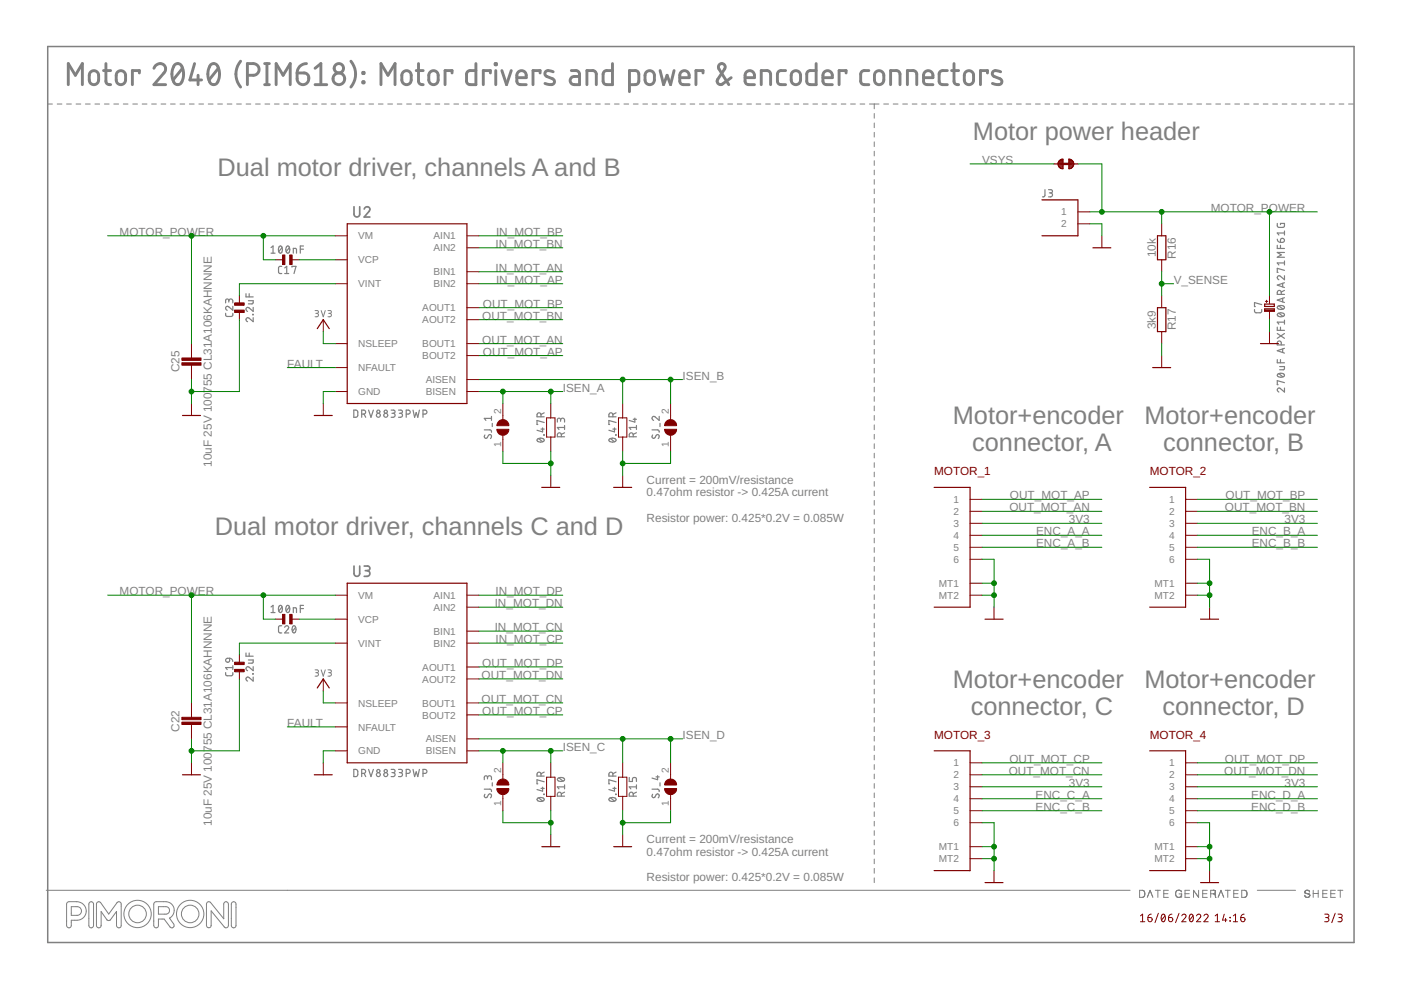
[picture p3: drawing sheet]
<svg xmlns="http://www.w3.org/2000/svg" width="297mm" height="210mm" viewBox="0 0 297 210" stroke-linecap="round" stroke-linejoin="round" font-family="sans-serif">
<g fill="none" stroke="#808080" stroke-width=".21">
<path d="M10.1 22.1h1M12.1 22.1h1M14.1 22.1h1M16.1 22.1h1M18.1 22.1h1M20.1 22.1h1M22.1 22.1h1M24.1 22.1h1M26.1 22.1h1M28.2 22.1h.9M30.1 22.1h1.1M32.2 22.1h.9"/>
<path d="M34.1 22.1h1.1M36.2 22.1h.9M38.2 22.1h1M40.2 22.1h1M42.2 22.1h1M44.2 22.1h1M46.2 22.1h1M48.2 22.1h1M50.2 22.1h1M52.2 22.1h1M54.2 22.1h1M56.2 22.1h1"/>
<path d="M58.2 22.1h1M60.2 22.1h1M62.2 22.1h1M64.2 22.1h1M66.2 22.1h1M68.2 22.1h1M70.2 22.1h1M72.2 22.1h1M74.2 22.1h1M76.2 22.1h1M78.2 22.1h1M80.2 22.1h1"/>
<path d="M82.2 22.1h1M84.2 22.1h1M86.2 22.1h1M88.2 22.1h1M90.2 22.1h1M92.2 22.1h1M94.2 22.1h1M96.2 22.1h1M98.2 22.1h1M100.2 22.1h1M102.2 22.1h1.1M104.2 22.1h1"/>
<path d="M106.3 22.1h1M108.2 22.1h1.1M110.3 22.1h1M112.2 22.1h1.1M114.3 22.1h1M116.3 22.1h1M118.3 22.1h1M120.3 22.1h1M122.3 22.1h1M124.3 22.1h1M126.3 22.1h1M128.3 22.1h1"/>
<path d="M130.3 22.1h1M132.3 22.1h1M134.3 22.1h1M136.3 22.1h1M138.3 22.1h1M140.3 22.1h1M142.3 22.1h1M144.3 22.1h1M146.3 22.1h1M148.3 22.1h1M150.3 22.1h1M152.3 22.1h1"/>
<path d="M154.3 22.1h1M156.3 22.1h1M158.3 22.1h1M160.3 22.1h1M162.3 22.1h1M164.3 22.1h1M166.3 22.1h1M168.3 22.1h1M170.3 22.1h1M172.3 22.1h1M174.3 22.1h1M176.3 22.1h1"/>
<path d="M178.4 22.1h.9M180.3 22.1h1.1M182.4 22.1h.9M184.3 22.1h2.1M185.4 22.1v1M185.4 24.1v1M185.4 26.1v1M185.4 28.1v1M185.4 30.1v1M185.4 32.1v1M185.4 34.1v1M185.4 36.1v1"/>
<path d="M185.4 38.1v1M187.4 22.1h1M189.4 22.1h1M191.4 22.1h1M193.4 22.1h1M195.4 22.1h1M197.4 22.1h1M199.4 22.1h1M201.4 22.1h1.1M203.5 22.1h1M205.5 22.1h1M207.5 22.1h1"/>
<path d="M209.5 22.1h1M211.5 22.1h1M213.5 22.1h1M215.5 22.1h1M217.5 22.1h1M219.5 22.1h1.1M221.6 22.1h1M223.6 22.1h1M225.6 22.1h1M227.6 22.1h1M229.6 22.1h1M231.6 22.1h1"/>
<path d="M233.6 22.1h1M235.6 22.1h1M237.7 22.1h1M239.7 22.1h1M241.7 22.1h1M243.7 22.1h1M245.7 22.1h1M247.7 22.1h1M249.7 22.1h1M251.7 22.1h1.1M253.7 22.1h1.1M255.8 22.1h1"/>
<path d="M257.8 22.1h1M259.8 22.1h1M261.8 22.1h1M263.8 22.1h1M265.8 22.1h1M267.8 22.1h1M269.8 22.1h1M271.8 22.1h1.1M273.9 22.1h1M275.9 22.1h1M277.9 22.1h1M279.9 22.1h1"/>
<path d="M281.9 22.1h1M283.9 22.1h1M285.9 22.1h1M185.4 40.1v1M185.4 42.1v1M185.4 44.1v1M185.4 46.1v1M185.4 48.1v1M185.4 50.1v1M185.4 52.1v1M185.4 54.1v1M185.4 56.1v1"/>
<path d="M185.4 58.1v1M66.8 65.8l.6 .1 .1 .2-.1 .3h-.4M67.2 66.4a.36 .36 0 0 1 .3 .4 .36 .36 0 0 1-.3 .4h-.4M68.1 65.8l.4 1.4 .5-1.4M69.5 65.8l.6 .1 .2 .2-.2 .3h-.4M69.9 66.4a.36 .36 0 0 1 .4 .4 .36 .36 0 0 1-.4 .4h-.4M185.4 60.1v1M185.4 62.1v1M185.4 64.1v1M185.4 66.1v1M185.4 68.1v1M185.4 70.1v1"/>
<path d="M185.4 72.1v1M185.4 74.1v1M185.4 76.1v1M185.4 78.1v1M185.4 80.1v1M185.4 82.1v1M185.4 84.1v1M185.4 86.1v1M185.4 88.1v1M185.4 90.1v1M185.4 92.1v1M185.4 94.1v1"/>
<path d="M185.4 96.1v1M185.4 98.1v1M185.4 100.1v1M185.4 102.1v1M185.4 104.1v1M185.4 106.1v1M185.4 108.1v1M185.4 110.1v1M185.4 112.1v1M185.4 114.1v1M185.4 116.1v1M185.4 118.1v1"/>
<path d="M185.4 120.1v1M185.4 122.1v1M185.4 124.1v1M185.4 126.1v1M185.4 128.1v1M185.4 130.1v1M185.4 132.1v1M185.4 134.1v1M185.4 136.1v1M185.4 138.1v1M66.8 142h.4l.3 .3-.1 .3h-.4M67.2 142.6a.37 .37 0 0 1 .3 .4 .37 .37 0 0 1-.3 .4h-.4"/>
<path d="M68.1 142l.4 1.4 .5-1.4M69.5 142h.5l.3 .3-.2 .3h-.4M69.9 142.6a.37 .37 0 0 1 .4 .4 .37 .37 0 0 1-.4 .4h-.4M185.4 140.1v1M185.4 142.1v1M185.4 144.1v1M185.4 146.1v1M185.4 148.1v1M185.4 150.1v1M185.4 152.1v1M185.4 154.1v1M185.4 156.1v1"/>
<path d="M185.4 158.1v1M185.4 160.1v1M185.4 162.1v1M185.4 164.1v1M185.4 166.1v1M185.4 168.1v1M185.4 170.1v1M185.4 172.1v1M185.4 174.1v1M185.4 176.1v1M185.4 178.1v1M9.8 188.8h229.8"/>
<path d="M14.2 191.4l.4-.2a3.9 3.9 0 0 1 2.8 .3 1.96 1.96 0 0 1 .8 2.2 1.96 1.96 0 0 1-1.9 1.4h-1.2v1.1a.5 .5 0 0 1-.5 .5 .5 .5 0 0 1-.5-.5zM15.1 192.2h1.3a.92 .92 0 0 1 .9 1 .92 .92 0 0 1-.9 .9h-1.3zM18.9 191.4a.5 .5 0 0 1 .6-.2 .5 .5 0 0 1 .3 .5v4.5a.5 .5 0 0 1-.5 .5 .5 .5 0 0 1-.5-.5zM20.6 191.4l.4-.2 .3 .1 1.8 2.5 1.7-2.4a.49 .49 0 0 1 .6-.2 .49 .49 0 0 1 .3 .5v4.5a.5 .5 0 0 1-.5 .5 .5 .5 0 0 1-.5-.5v-2.9l-1.3 1.7-.3 .2-.4-.1-1.3-1.8v2.9a.5 .5 0 0 1-.5 .5 .5 .5 0 0 1-.5-.5zM32.7 191.4l.4-.2h2.1a1.85 1.85 0 0 1 1.7 1.4 1.85 1.85 0 0 1-1 2.1l.9 1.2a.5 .5 0 0 1 0 .7 .5 .5 0 0 1-.7 0l-1.3-1.7h-1.2v1.3a.5 .5 0 0 1-.5 .5 .5 .5 0 0 1-.5-.5zM33.6 192.2h1.6a.79 .79 0 0 1 .7 .8 .79 .79 0 0 1-.7 .8h-1.6zM44 191.3l.3-.1 .3 .1 2.8 3.5v-3.1a.5 .5 0 0 1 .6-.5 .5 .5 0 0 1 .4 .5v4.5l-.1 .4-.3 .1-.4-.1-2.8-3.5v3.1a.5 .5 0 0 1-.5 .5 .5 .5 0 0 1-.5-.5v-4.5zM49.1 191.4a.5 .5 0 0 1 .6-.2 .5 .5 0 0 1 .3 .5v4.5a.5 .5 0 0 1-.5 .5 .5 .5 0 0 1-.5-.5zM185.4 180.1v1M185.4 182.1v1M185.4 184.1v1M185.4 186.1v1"/>
<path d="M241.6 188.8h.6a.87 .87 0 0 1 .4 1.2l-.3 .2-.7 .1zM242.6 189v.1M243.2 190.3l.6-1.5 .6 1.5M244.9 188.8h1.1M245.5 188.8v1.5M246.7 189.5h.9M247.7 188.8h-1v1.5h1M250 189.5h.5M250.2 188.8h.1M250.4 188.9v.1M250.5 189.1a.72 .72 0 0 0-1-.2 .72 .72 0 0 0-.1 1.1 .72 .72 0 0 0 1 .1l.1-.6M250.5 189.5v.8"/>
<path d="M251.2 189.5h.9M252.2 188.8h-1v1.5h1M254.1 188.8v1.5l-1.1-1.5v1.5M255 189.5h.9M256 188.8h-1v1.5h1M257.3 189.5h.1M257.4 189.5h.1M257.5 189.5h-.8M257.5 189.5l.1 .2 .1 .5M257.5 188.8h.1M257.5 189.5h.1M257.6 188.8h.1"/>
<path d="M257.6 189.6h.1M257.6 189.7h.1M257.7 188.9v.4l-.2 .1M257.7 190h.1M257.7 189.3l-.2 .2M257.7 189l-.1-.2h-.9v1.5M257.7 190.2l.1 .1M257.7 190.2h.1M258.3 190.3l.6-1.5 .6 1.5M259.8 188.8h1.1M260.3 188.8v1.5M261.6 189.5h.9"/>
<path d="M262.6 188.8h-1v1.5h1M263.3 188.8h.6a.85 .85 0 0 1 .2 1.4l-.8 .1zM266.6 188.8h8.1M276.6 189.8l.2 .4M276.7 189.3l1 .4M276.7 189.3h.1M276.8 189.4h.1M276.9 188.8h-.1M276.9 188.8h.1M276.9 189.4h.1M277 188.8h.1M277 188.8l-.3 .2v.3"/>
<path d="M277 188.8a.46 .46 0 0 1 .6 .3M277 189.4l.1 .1M277.2 189.5h.1M277.4 189.5l.1 .1M277.5 189.6h.1M277.6 189.7l.1 .3M277.6 190l-.3 .3-.5-.2M277.7 190h-.1M278.4 188.8v1.5M278.4 189.4h1.1M279.5 188.8v1.5M280.5 189.5h.8"/>
<path d="M281.4 188.8h-.9v1.5h.9M282.2 189.5h.8M283.1 188.8h-.9v1.5h.9M283.6 188.8h1.1M284.2 188.8v1.5"/>
<circle cx="29.2" cy="193.8" r="2.9"/>
<circle cx="29.2" cy="193.8" r="1.86"/>
<circle cx="40.3" cy="193.8" r="2.9"/>
<circle cx="40.3" cy="193.8" r="1.86"/>
</g>
<path d="M10.1 9.9h277v189.9h-277z" fill="none" stroke="#808080" stroke-width=".32"/>
<g fill="none" stroke="#808080" stroke-width=".25">
<path d="M57.5 52.5l.4-.3v1.5M57.5 53.7h.8M59.2 52.3l.3-.1a.9 .9 0 0 1 0 1.5 .93 .93 0 0 1-.3-1.4zM59.7 56.5h-.4l-.2 .3v1l.2 .2h.4M59.8 52.5l-.7 .8M60.4 58h.8M60.4 56.8l.4-.3v1.5M60.8 52.3l.2-.1a.9 .9 0 0 1 0 1.5 .93 .93 0 0 1-.2-1.4zM61.4 52.5l-.7 .8M61.9 56.6v-.1h.9l-.5 1.5M62.2 53.7v-1h.6l.1 1M63.7 52.8h.6"/>
<path d="M64.3 52.2h-.6v1.5M221.6 40.2l-.1 1.3-.5 .2M222.3 40.2l.7 .1 .1 .2-.1 .4h-.5M222.7 40.9a.42 .42 0 0 1 .5 .4 .42 .42 0 0 1-.5 .4h-.4M270.8 50.7l.1 .4 .6 .3M270.8 47.4v.5l.2 .3h1l.3-.2v-.6h-.8v.2M270.8 52v.7h1.5M271.5 52v.7M271.6 50.6a.44 .44 0 0 1 .7 .2 .44 .44 0 0 1-.4 .6h-.4zM272.3 58.5v.8l-.8-.7a.41 .41 0 0 0-.7 .1 .41 .41 0 0 0 .3 .6M272.3 49v.8M272.3 55.3v.9"/>
<path d="M272.3 57.3l-1.5-.4v.8h.2M272.3 59.9l-1.5 .6 1.5 .5M272.3 55.8h-1.5l.3 .4M272.3 53.5h-1.5l.9 .5-.9 .5h1.5M272.3 49.4h-1.5l.3 .4M47.8 66.4l.1 .5 .3 .2h.9l.2-.2 .1-.5M48.5 63.8a.42 .42 0 0 1 .4-.4 .42 .42 0 0 1 .5 .4v.4M48.5 64.1v-.5l-.4-.2-.2 .2-.1 .6M49.4 64.9v.9l-.9-.7a.42 .42 0 0 0-.7 .1 .42 .42 0 0 0 .4 .6M52.2 62.3v.6h1.5M52.7 63.8h1v.5l-.2 .1h-.8M52.8 62.3v.6"/>
<path d="M53.6 66.7h.1zM53.7 67.4v.8l-.9-.7a.42 .42 0 0 0-.6 .1 .42 .42 0 0 0 .3 .6M53.7 65.2v.8l-.9-.7a.42 .42 0 0 0-.6 .1 .42 .42 0 0 0 .3 .6M266 65.6v.5l.3 .2h1l.2-.2v-.5M267.5 64.6l-1.5-.4v.8h.1M270.8 69.4v.6h1.5M270.8 76.2v.7h1.5M270.8 70.7l1.5 1M270.9 79.3a.93 .93 0 0 1 1.4 .3 .9 .9 0 0 1-1.5 0zM270.9 66.5a.84 .84 0 0 1 1.4 .4 .82 .82 0 0 1-.8 .3 .82 .82 0 0 1-.7-.6zM270.9 65a.93 .93 0 0 1 1.4 .2 .9 .9 0 0 1-1.5 0zM271.1 79.2l.9 .7"/>
<path d="M271.1 66.4l.9 .7M271.1 64.9l.9 .6M271.3 77.7h1l-.1 .7h-.9M271.5 69.4v.6M271.5 76.2v.7M271.7 73.1v-.4a.42 .42 0 0 0-.5-.4 .42 .42 0 0 0-.4 .4v.4h1.5M271.7 62.4v-.4a.42 .42 0 0 0-.5-.4 .42 .42 0 0 0-.4 .4v.4h1.5M271.9 60.1v.7M271.9 63.2v.8M271.9 74v.7M272.3 67.9v.8M272.3 73.9l-1.5 .5 1.5 .5"/>
<path d="M272.3 70.7l-1.5 1M272.3 68.3h-1.5l.3 .4M272.3 63.1l-1.5 .5 1.5 .5M272.3 61.6l-.6 .3M75 87h.6l.2 .2 .1 .9-.3 .3-.6 .1zM76.7 87.8h.4a.42 .42 0 0 0 .4-.4 .42 .42 0 0 0-.4-.4h-.4v1.5M77.2 87.8l.3 .7M78.1 87l.6 1.5 .5-1.5M82.9 87h.7l.2 .2-.2 .4h-.5M83.4 87.6a.42 .42 0 0 1 .4 .5 .42 .42 0 0 1-.4 .4h-.5M84.5 87h.5l.3 .2-.2 .4h-.4M84.9 87.6a.42 .42 0 0 1 .4 .5 .42 .42 0 0 1-.4 .4h-.4"/>
<path d="M86.1 87.8h.5a.42 .42 0 0 0 .4-.4 .42 .42 0 0 0-.4-.4h-.5v1.5M87.6 87l.3 1.5 .3-1 .4 1 .3-1.5M89.7 87.8h.4a.42 .42 0 0 0 .4-.4 .42 .42 0 0 0-.4-.4h-.4v1.5M102.7 91.1l1.3 .1 .2 .5M102.8 92.2l-.1 .4 .3 .3h.3l.3-.6a.42 .42 0 0 1 .6 .1 .42 .42 0 0 1-.2 .6M104.2 88.3v.8M104.2 88.7h-1.5l.3 .4M104.4 89.8v.6M114 93.1a.93 .93 0 0 1 1.4 .2 .9 .9 0 0 1-1.5 0zM114.2 93l.8 .7M114.7 88.4v-.5a.42 .42 0 0 0-.4-.4 .42 .42 0 0 0-.4 .4v.5h1.5M114.7 91h.7"/>
<path d="M115 90.7v.9l-1.1-.4M115.3 92.2l.1 .1zM115.4 89.6l-1.5-.4v.8h.1M115.4 87.5l-.7 .4M118.9 89.1a.42 .42 0 0 1 .4-.5 .42 .42 0 0 1 .4 .5v.4M118.9 89.3l-.1-.5-.4-.1-.2 .1v.7M119 92.6v-.4a.42 .42 0 0 0-.4-.4 .42 .42 0 0 0-.4 .4v.4h1.5M119.7 91.8l-.7 .3M119.7 90.6h-1.5l.3 .5M119.7 90.2v.9M129.2 93.1a.83 .83 0 0 1 1.4 .4 .97 .97 0 0 1-1.5-.2zM129.4 93l.9 .7"/>
<path d="M129.9 88.4v-.5a.42 .42 0 0 0-.4-.4 .42 .42 0 0 0-.4 .4v.5h1.5M129.9 91h.7M130.3 90.7v.9l-1.2-.4M130.5 92.2l.1 .1zM130.6 89.6l-1.5-.4v.8h.2M130.6 87.5l-.7 .4M134.3 92.6v-.4a.42 .42 0 0 0-.5-.4 .42 .42 0 0 0-.4 .4v.4h1.5M134.3 88.9h.6M134.6 88.6v.9l-1.2-.3M134.9 90.6h-1.5l.4 .5M134.9 91.8l-.6 .3M134.9 90.2v.9"/>
<path d="M138.2 91.1l1.4 .1 .2 .5M138.4 92.2l-.1 .5 .3 .2h.2l.3-.6a.41 .41 0 0 1 .7 .1 .41 .41 0 0 1-.2 .6M139.8 88.3v.8l-.9-.7a.41 .41 0 0 0-.6 .1 .41 .41 0 0 0 .3 .6M139.9 89.8v.6M272.3 82.3v.8l-.8-.7a.41 .41 0 0 0-.7 .1 .41 .41 0 0 0 .3 .6M272.3 81.1l-1.5-.4v.9h.2M48 139.7l.7-.1v.5a.42 .42 0 0 1-.6 .3 .42 .42 0 0 1-.1-.7zM48.7 139.6l.4 .1 .3 .6M52.2 138.5v.6h1.5M52.7 139.9h1l-.1 .6-.9 .1M52.8 138.5v.6M57.5 128.7l.4-.3v1.5"/>
<path d="M57.5 129.9h.8M59.2 128.4h.3a.9 .9 0 0 1 0 1.5 .96 .96 0 0 1-.3-1.5zM59.7 132.7h-.4l-.2 .3v1l.6 .2M59.8 128.7l-.7 .8M60.4 133a.42 .42 0 0 1 .6-.3 .42 .42 0 0 1 .1 .6l-.7 .9h.8M60.8 128.4h.2a.9 .9 0 0 1 0 1.5 .96 .96 0 0 1-.2-1.5zM61.4 128.7l-.7 .8M62.1 132.8l.2-.1a.9 .9 0 0 1 0 1.5 .98 .98 0 0 1-.2-1.4zM62.2 129.9v-1h.6l.1 1M62.7 133l-.7 .9M63.7 129h.6M64.3 128.4h-.6v1.5"/>
<path d="M47.8 142.6l.1 .6 .3 .1h.9l.2-.2 .1-.5M49.4 141.1v.9M49.4 141.5h-1.6l.4 .5M53.6 142.8l.1 .1zM53.7 143.6v.8l-.9-.7a.42 .42 0 0 0-.6 .1 .42 .42 0 0 0 .3 .6M53.7 141.4v.8l-.9-.7a.42 .42 0 0 0-.6 .1 .42 .42 0 0 0 .3 .6M75 163.1l.6 .1 .2 .2 .1 .8-.3 .4-.6 .1zM76.7 164h.4a.42 .42 0 0 0 .4-.4 .42 .42 0 0 0-.4-.5h-.4v1.6M77.2 164l.3 .7M78.1 163.1l.6 1.6 .5-1.6M82.9 163.1l.7 .1 .2 .2-.2 .4h-.5M83.4 163.8a.42 .42 0 0 1 .4 .4 .42 .42 0 0 1-.4 .5h-.5"/>
<path d="M84.5 163.1h.5l.3 .3-.2 .4h-.4M84.9 163.8a.42 .42 0 0 1 .4 .4 .42 .42 0 0 1-.4 .5h-.4M86.1 164h.5a.42 .42 0 0 0 .4-.4 .42 .42 0 0 0-.4-.5h-.5v1.6M87.6 163.1l.3 1.6 .3-1.1 .4 1.1 .3-1.6M89.7 164h.4a.42 .42 0 0 0 .4-.4 .42 .42 0 0 0-.4-.5h-.4v1.6M102.7 167.3h1.3l.2 .5M102.8 168.4a.4 .4 0 0 0-.1 .5 .4 .4 0 0 0 .6 .2l.3-.6a.42 .42 0 0 1 .6 0 .42 .42 0 0 1-.2 .7M103.4 164.9a.42 .42 0 0 1 .4-.4 .42 .42 0 0 1 .4 .4v.4M103.4 165.1l-.1-.4-.3-.2-.3 .2v.6M104.4 166v.6M114 169.3a.96 .96 0 0 1 1.4 .2 .9 .9 0 0 1-1.5 0zM114.2 169.2l.8 .6"/>
<path d="M114.7 164.5v-.4a.42 .42 0 0 0-.4-.4 .42 .42 0 0 0-.4 .4v.4h1.5M114.7 167.2h.7M115 166.9v.8l-1.1-.3M115.3 168.4l.1 .1zM115.4 165.8l-1.5-.5v.9h.1M115.4 163.7l-.7 .3M118.3 165a.93 .93 0 0 1 1.4 .3 .9 .9 0 0 1-1.5 0zM118.5 164.9l.9 .7M119 168.8v-.4a.42 .42 0 0 0-.4-.4 .42 .42 0 0 0-.4 .4v.4h1.5M119.7 166.4v.9M119.7 168l-.7 .3M119.7 166.8h-1.5l.3 .5"/>
<path d="M129.2 169.3a.96 .96 0 0 1 1.4 .2 .9 .9 0 0 1-1.5 0zM129.4 169.2l.9 .6M129.9 164.5v-.4a.42 .42 0 0 0-.4-.4 .42 .42 0 0 0-.4 .4v.4h1.5M129.9 167.2h.7M130.3 166.9v.8l-1.2-.3M130.5 168.4l.1 .1zM130.6 165.8l-1.5-.5v.9h.2M130.6 163.7l-.7 .3M133.4 164.8v.9h.7v-.5a.43 .43 0 0 1 .4-.4 .43 .43 0 0 1 .4 .4v.5M134.3 168.8v-.4a.42 .42 0 0 0-.5-.4 .42 .42 0 0 0-.4 .4v.4h1.5M134.9 166.4v.9M134.9 166.8h-1.5l.4 .5"/>
<path d="M134.9 168l-.6 .3M138.2 167.3h1.4l.2 .5M138.4 168.4a.4 .4 0 0 0-.1 .5 .4 .4 0 0 0 .5 .2l.3-.6a.41 .41 0 0 1 .7 0 .41 .41 0 0 1-.2 .7M139.1 164.7h.7M139.4 164.5v.8l-1.2-.3M139.9 166v.6"/>
<circle cx="80.2" cy="88" r=".43"/>
<circle cx="80.2" cy="87.3" r=".34"/>
<circle cx="81.8" cy="88" r=".43"/>
<circle cx="81.8" cy="87.3" r=".34"/>
<circle cx="80.2" cy="163.5" r=".34"/>
<circle cx="80.2" cy="164.2" r=".42"/>
<circle cx="81.8" cy="163.5" r=".34"/>
<circle cx="81.8" cy="164.2" r=".42"/>
</g>
<path d="M75.1 43.8v1.6a.6 .6 0 0 0 .6 .6 .6 .6 0 0 0 .6-.6v-1.6M77.2 44.3a.6 .6 0 0 1 .9-.4 .6 .6 0 0 1 .2 .9l-1.1 1.2h1.2M75.1 120v1.6a.6 .6 0 0 0 .6 .6 .6 .6 0 0 0 .6-.6v-1.6M77.2 120h.7a.49 .49 0 0 1 .5 .5 .49 .49 0 0 1-.5 .5h-.5M77.8 121a.6 .6 0 0 1 .6 .6 .6 .6 0 0 1-.6 .6h-.6" fill="none" stroke="#808080" stroke-width=".36"/>
<g fill="none" stroke="#800000" stroke-width=".25">
<path d="M223.5 34.8h1.5M224.3 34.9a1.06 1.06 0 0 1 1.1-1.2v2.1l-.8-.4M224.3 34.9l.3 .5M224.3 34.7h1.1M224.4 34.9h1M224.4 34.5h1M224.4 35.2h1M224.5 34.3h.9M224.6 35.4h.8M224.6 34.1h.8M224.8 35.6h.6M224.9 33.8h.5"/>
<path d="M226.6 35.6h.6M226.6 35.4h.8M226.6 35.2h.9M226.6 34.9h1M226.6 34.7h1M226.6 34.5h1M226.6 34.3h.9M226.6 34.1h.8M226.6 33.8h.5M227 34.8h1.5M227.6 34.9a1.03 1.03 0 0 0-1-1.2v2.1l.8-.4M227.6 34.9l-.2 .5"/>
<path d="M73.6 47.5h25.4v38.1h-25.4zM220.9 42.4h7.6v7.6h-7.6M231.7 52.5h3.8M245.4 50h1.8v5.1h-1.8zM67.3 69.7l1.2-1.9 1.3 1.9M244.4 77.9h3.8M245.4 65.2h1.8v5.1h-1.8zM267.3 72.9h3.8M268.1 64.5h2.1v.5h-2.1zM268.1 65.5h2.1v.5h-2.1zM268.1 65.9h2.1M268.1 65.7h2.1"/>
<path d="M38.7 88.1h3.8M66.6 88.1h3.8M114.9 103.3h3.8M130.1 103.3h3.8M198.1 103.3h7.6v25.4h-7.6M243.8 103.3h7.6v25.4h-7.6M73.6 123.7h25.4v38h-25.4zM208.9 131.3h3.8M254.6 131.3h3.8M67.3 145.9l1.2-1.9 1.3 1.9M198.1 159.2h7.6v25.4h-7.6M243.8 159.2h7.6v25.4h-7.6"/>
<path d="M38.7 164.3h3.8M66.6 164.3h3.8M114.9 179.5h3.8M130.1 179.5h3.8M208.9 187.1h3.8M254.6 187.1h3.8"/>
</g>
<g fill="none" stroke="#800000" stroke-width=".21">
<path d="M58.4 55.1h1.6M61.8 55.1h1.7M71.1 55.1h2.5M71.1 50h2.5M99 57.6h2.5M99 50h2.5M99 52.5h2.5M228.5 44.9h2.6M228.5 47.5h2.6M233.6 50v2.5M246.3 47.5v2.5M246.3 55.1v2.5"/>
<path d="M40.6 72.9v3M40.6 77.4v3.1M50.8 62.7v1.6M50.8 66.1v1.7M68.5 67.8v2.5M71.1 72.9h2.5M71.1 77.9h2.5M71.1 60.2h2.5M99 72.9h2.5M99 65.2h2.5M99 67.8h2.5M99 75.4h2.5"/>
<path d="M99 60.2h2.5M246.3 62.7v2.5M246.3 70.3v2.6M246.3 75.4v2.5M268.3 63.9h.5M268.5 63.6v.6M269.2 62.7v1.6M269.2 65.9v1.9M269.2 70.3v2.6M40.6 85.6v2.5M68.5 85.6v2.5M71.1 83h2.5"/>
<path d="M99 80.5h2.5M99 83h2.5M106.6 85.6v3.4M106.6 92.3v3.4M115.9 88.6h1.8v4.1h-1.8zM116.8 85.6v3M116.8 92.7v3M131.1 88.6h1.8v4.1h-1.8zM132 85.6v3M132 92.7v3M142.2 85.6v3.4M142.2 92.3v3.4"/>
<path d="M116.8 100.8v2.5M132 100.8v2.5M205.7 105.9h2.5M205.7 108.4h2.5M205.7 111h2.5M205.7 113.5h2.5M205.7 116h2.5M205.7 118.6h2.5M251.4 105.9h2.5M251.4 108.4h2.5M251.4 111h2.5M251.4 113.5h2.5"/>
<path d="M251.4 116h2.5M251.4 118.6h2.5M50.8 138.9v1.6M58.4 131.3h1.6M61.8 131.3h1.7M71.1 126.2h2.5M71.1 136.4h2.5M71.1 131.3h2.5M99 126.2h2.5M99 133.8h2.5M99 136.4h2.5M99 128.7h2.5"/>
<path d="M205.7 123.7h2.5M205.7 126.2h2.5M210.8 128.7v2.6M251.4 123.7h2.5M251.4 126.2h2.5M256.5 128.7v2.6M40.6 149v3.1M40.6 153.6v3.1M50.8 142.3v1.7M68.5 144v2.5M71.1 149h2.5M71.1 159.2h2.5"/>
<path d="M71.1 154.1h2.5M99 149h2.5M99 141.4h2.5M99 156.7h2.5M99 144h2.5M99 151.6h2.5M99 159.2h2.5M40.6 161.7v2.6M68.5 161.7v2.6M106.6 161.7v3.5M106.6 168.5v3.4M115.9 164.8h1.8v4h-1.8z"/>
<path d="M116.8 161.7v3.1M116.8 168.8v3.1M116.8 177v2.5M131.1 164.8h1.8v4h-1.8zM132 161.7v3.1M132 168.8v3.1M132 177v2.5M142.2 161.7v3.5M142.2 168.5v3.4M205.7 161.7h2.5M205.7 164.3h2.5M205.7 166.8h2.5"/>
<path d="M205.7 169.4h2.5M205.7 171.9h2.5M205.7 174.4h2.5M205.7 179.5h2.5M251.4 161.7h2.5M251.4 164.3h2.5M251.4 166.8h2.5M251.4 169.4h2.5M251.4 171.9h2.5M251.4 174.4h2.5M251.4 179.5h2.5M205.7 182.1h2.5"/>
<path d="M210.8 184.6v2.5M241.8 194.2l.5-.4v1.6M241.8 195.4h.9M243.4 194.5h.5a.45 .45 0 0 1 .4 .5 .45 .45 0 0 1-.5 .4 .45 .45 0 0 1-.4-.4zM244.1 193.8l-.4 .2-.3 .5M245.6 193.6l-.7 2M246.4 193.9l.2-.1a.93 .93 0 0 1 0 1.6 .98 .98 0 0 1-.2-1.5zM247 194.2l-.7 .9M247.8 194.5h.5a.45 .45 0 0 1 .4 .5 .45 .45 0 0 1-.5 .4 .45 .45 0 0 1-.4-.4zM248.5 193.8l-.4 .2-.3 .5M250 193.6l-.8 2M250.6 194.2a.44 .44 0 0 1 .6-.4 .44 .44 0 0 1 .1 .7l-.7 .9h.9"/>
<path d="M251.4 182.1h2.5M252.3 193.9l.3-.1a.95 .95 0 0 1 0 1.6 1 1 0 0 1-.3-1.5zM252.9 194.2l-.7 .9M253.7 194.2a.45 .45 0 0 1 .6-.4 .45 .45 0 0 1 .2 .7l-.8 .9h.9M255.2 194.2a.44 .44 0 0 1 .7-.4 .44 .44 0 0 1 .1 .7l-.8 .9h1M256.5 184.6v2.5M257.6 195.4h1M257.6 194.2l.5-.4v1.6M259.6 193.8l-.4 1.3h.9M259.8 194.7v.7M260.8 194.5l.1 .1zM260.8 195.2l.1 .1z"/>
<path d="M261.5 195.4h.9M261.5 194.2l.5-.4v1.6M263.1 194.5h.5a.45 .45 0 0 1 .4 .5 .45 .45 0 0 1-.5 .4 .45 .45 0 0 1-.4-.4zM263.8 193.8l-.4 .2-.3 .5M280.9 193.8h.5a.36 .36 0 0 1 .4 .4 .36 .36 0 0 1-.4 .3h-.3M281.3 194.5a.44 .44 0 0 1 .5 .5 .44 .44 0 0 1-.5 .4h-.4M283.1 193.6l-.7 2M283.7 193.8h.5a.36 .36 0 0 1 .4 .4 .36 .36 0 0 1-.4 .3h-.3M284.1 194.5a.44 .44 0 0 1 .5 .5 .44 .44 0 0 1-.5 .4h-.4"/>
</g>
<g fill="#800000" stroke="#800000" stroke-width=".21">
<path d="M49.7 64.2h2.1v.5h-2.1z"/>
<path d="M49.7 65.7h2.1v.6h-2.1z"/>
<path d="M59.9 54.1h.5v2h-.5z"/>
<path d="M61.4 54.1h.5v2h-.5z"/>
<path d="M38.6 76.9h4v.5h-4z"/>
<path d="M38.6 75.9h4v.5h-4z"/>
<path d="M49.7 140.4h2.1v.5h-2.1z"/>
<path d="M49.7 141.9h2.1v.5h-2.1z"/>
<path d="M59.9 130.3h.5v2h-.5z"/>
<path d="M61.4 130.3h.5v2h-.5z"/>
<path d="M38.6 153.1h4v.5h-4z"/>
<path d="M38.6 152.1h4v.5h-4z"/>
</g>
<g fill="#800000" stroke="#800000" stroke-width=".21">
<path d="M105.8 89.3a1.26 1.26 0 0 1 1.3-.2 1.26 1.26 0 0 1 .8 1.2h-2.6l.1-.5z" fill-rule="evenodd"/>
<path d="M105.3 91h2.6a1.27 1.27 0 0 1-1.3 1.3 1.27 1.27 0 0 1-1.3-1.3z" fill-rule="evenodd"/>
<path d="M141.3 89.3a1.26 1.26 0 0 1 1.4-.2 1.26 1.26 0 0 1 .7 1.2h-2.5l.1-.5z" fill-rule="evenodd"/>
<path d="M140.9 91h2.5a1.27 1.27 0 0 1-1.2 1.3 1.27 1.27 0 0 1-1.3-1.3z" fill-rule="evenodd"/>
<path d="M105.8 165.5a1.27 1.27 0 0 1 1.3-.2 1.27 1.27 0 0 1 .8 1.1h-2.6z" fill-rule="evenodd"/>
<path d="M105.3 167.2h2.6a1.27 1.27 0 0 1-1.3 1.3 1.27 1.27 0 0 1-1.3-1.3z" fill-rule="evenodd"/>
<path d="M141.3 165.5a1.27 1.27 0 0 1 1.4-.2 1.27 1.27 0 0 1 .7 1.1h-2.5z" fill-rule="evenodd"/>
<path d="M140.9 167.2h2.5a1.27 1.27 0 0 1-1.2 1.3 1.27 1.27 0 0 1-1.3-1.3z" fill-rule="evenodd"/>
</g>
<path d="M225 34.8h2" fill="none" stroke="#800000" stroke-width=".51"/>
<g fill="none" stroke="#008000" stroke-width=".21">
<path d="M205.7 34.8h17.8M228.5 34.8h5.1v10.1M22.8 50h48.3M40.6 50v22.9M55.8 50v5.1h2.6M63.5 55.1h7.6M101.5 50h17.8M101.5 52.5h17.8M101.5 57.6h17.8M231.1 44.9h48.2M231.1 47.5h2.5v2.5M246.3 44.9v2.6"/>
<path d="M246.3 57.6v5.1M269.2 44.9v17.8M50.8 67.8v15.2h-10.2M60.9 77.9h10.2M68.5 70.3v2.6h2.6M71.1 60.2h-20.3v2.5M101.5 75.4h17.8M101.5 72.9h17.8M101.5 65.2h17.8M101.5 67.8h17.8M101.5 60.2h17.8M246.3 60.2h2.5"/>
<path d="M246.3 72.9v2.5M269.2 67.8v2.5M40.6 80.5v5.1M71.1 83h-2.6v2.6M101.5 83h17.8M101.5 80.5h43.2M106.6 83v2.6M106.6 95.7v2.6h10.2M116.8 83v2.6M116.8 95.7v5.1M132 80.5v5.1M132 95.7v5.1"/>
<path d="M142.2 80.5v5.1M142.2 95.7v2.6h-10.2M208.2 105.9h25.4M208.2 108.4h25.4M208.2 118.6h2.6v10.1M208.2 111h25.4M208.2 113.5h25.4M208.2 116h25.4M253.9 105.9h25.4M253.9 108.4h25.4M253.9 118.6h2.6v10.1M253.9 111h25.4"/>
<path d="M253.9 113.5h25.4M253.9 116h25.4M22.8 126.2h48.3M40.6 126.2v22.8M55.8 126.2v5.1h2.6M63.5 131.3h7.6M71.1 136.4h-20.3v2.5M101.5 126.2h17.8M101.5 136.4h17.8M101.5 128.7h17.8M101.5 133.8h17.8M208.2 126.2h2.6"/>
<path d="M208.2 123.7h2.6M253.9 126.2h2.6M253.9 123.7h2.6M40.6 156.7v5M50.8 144v15.2h-10.2M60.9 154.1h10.2M68.5 146.5v2.5h2.6M71.1 159.2h-2.6v2.5M101.5 159.2h17.8M101.5 149h17.8M101.5 151.6h17.8M101.5 141.4h17.8"/>
<path d="M101.5 144h17.8M101.5 156.7h43.2M106.6 159.2v2.5M116.8 159.2v2.5M132 156.7v5M142.2 156.7v5M106.6 171.9v2.5h10.2M116.8 171.9v5.1M132 171.9v5.1M142.2 171.9v2.5h-10.2M208.2 174.4h2.6v10.2M208.2 179.5h2.6"/>
<path d="M208.2 166.8h25.4M208.2 161.7h25.4M208.2 164.3h25.4M208.2 169.4h25.4M208.2 171.9h25.4M253.9 174.4h2.6v10.2M253.9 179.5h2.6M253.9 166.8h25.4M253.9 161.7h25.4M253.9 164.3h25.4M253.9 169.4h25.4M253.9 171.9h25.4"/>
<path d="M208.2 182.1h2.6M253.9 182.1h2.6"/>
</g>
<g fill="#008000" stroke="#008000" stroke-width=".21">
<circle cx="116.8" cy="83" r=".51"/>
<circle cx="106.6" cy="83" r=".51"/>
<circle cx="132" cy="80.5" r=".51"/>
<circle cx="142.2" cy="80.5" r=".51"/>
<circle cx="55.8" cy="50" r=".51"/>
<circle cx="40.6" cy="50" r=".51"/>
<circle cx="55.8" cy="126.2" r=".51"/>
<circle cx="40.6" cy="126.2" r=".51"/>
<circle cx="233.6" cy="44.9" r=".51"/>
<circle cx="246.3" cy="44.9" r=".51"/>
<circle cx="269.2" cy="44.9" r=".51"/>
<circle cx="40.6" cy="83" r=".51"/>
<circle cx="116.8" cy="98.3" r=".51"/>
<circle cx="132" cy="98.3" r=".51"/>
<circle cx="210.8" cy="126.2" r=".51"/>
<circle cx="210.8" cy="123.7" r=".51"/>
<circle cx="256.5" cy="126.2" r=".51"/>
<circle cx="256.5" cy="123.7" r=".51"/>
<circle cx="210.8" cy="182.1" r=".51"/>
<circle cx="210.8" cy="179.5" r=".51"/>
<circle cx="256.5" cy="182.1" r=".51"/>
<circle cx="256.5" cy="179.5" r=".51"/>
<circle cx="40.6" cy="159.2" r=".51"/>
<circle cx="116.8" cy="174.4" r=".51"/>
<circle cx="132" cy="174.4" r=".51"/>
<circle cx="116.8" cy="159.2" r=".51"/>
<circle cx="106.6" cy="159.2" r=".51"/>
<circle cx="132" cy="156.7" r=".51"/>
<circle cx="142.2" cy="156.7" r=".51"/>
<circle cx="246.3" cy="60.2" r=".51"/>
</g>
<g fill="none" stroke="#808080" stroke-width=".61">
<path d="M14.5 17.9v-4.4l1.5 2.5 1.5-2.5v4.4M19.3 15.2a1 1 0 0 1 1-.1 1 1 0 0 1 .6 .9 1.73 1.73 0 0 1-.3 1.7 .99 .99 0 0 1-1.1 .2 .99 .99 0 0 1-.6-.9 1.74 1.74 0 0 1 .4-1.8zM21.9 15h1.6M22.5 13.5v3.9l.3 .4 .7 .1M25 15.2a1 1 0 0 1 1-.1 1 1 0 0 1 .6 .9 1.73 1.73 0 0 1-.3 1.7 .99 .99 0 0 1-1.1 .2 .99 .99 0 0 1-.6-.9 1.74 1.74 0 0 1 .4-1.8zM29.5 15.5v-.5h-1.4v2.9M32.6 14.5a1.22 1.22 0 0 1 1.7-1 1.22 1.22 0 0 1 .6 1.8l-2.3 2.6h2.5M37.1 13.7a1.01 1.01 0 0 1 1-.1 1.01 1.01 0 0 1 .6 .9 3.2 3.2 0 0 1-.6 3.3 1.03 1.03 0 0 1-1.4-.8 3.6 3.6 0 0 1 .4-3.3zM38.7 14.5l-2 2.5M41.3 13.5l-1 3.5h2.4M42 16v1.9M44.7 13.7a1.01 1.01 0 0 1 1-.1 1.01 1.01 0 0 1 .6 .9 3.2 3.2 0 0 1-.6 3.3 1.03 1.03 0 0 1-1.4-.8 3.6 3.6 0 0 1 .4-3.3z"/>
<path d="M46.3 14.5l-2 2.5M51 13a4.3 4.3 0 0 0 0 5.5M52.5 16a2.2 2.2 0 0 0 2-.4 1.23 1.23 0 0 0 .4-1.3 1.23 1.23 0 0 0-1.2-.8h-1.2v4.4M56.1 17.9h1M56.1 13.5h1M56.6 13.5v4.4M58.5 17.9v-4.4l1.5 2.5 1.5-2.5v4.4M63 15.5h1.5a1.24 1.24 0 0 1 1 1.3 1.24 1.24 0 0 1-1.3 1.1 1.24 1.24 0 0 1-1.2-1.2zM65 13.5a1.95 1.95 0 0 0-2 2M66.8 17.9h2.5M66.8 14.5l1.2-1v4.4M74.4 13a4.3 4.3 0 0 1 0 5.5"/>
<path d="M76.9 15.3h.3v.3h-.3zM76.9 17.3h.3v.3h-.3zM80.8 17.9v-4.4l1.5 2.5 1.5-2.5v4.4M85.6 15.2a.99 .99 0 0 1 1-.1 .99 .99 0 0 1 .6 .9 1.82 1.82 0 0 1-.4 1.7 1 1 0 0 1-1 .2 1 1 0 0 1-.6-.9v-1.3zM88.2 15h1.5M88.7 13.5l.1 3.9 .2 .4 .7 .1M91.3 15.2a.99 .99 0 0 1 1-.1 .99 .99 0 0 1 .6 .9 1.82 1.82 0 0 1-.3 1.7 1 1 0 0 1-1.1 .2 1 1 0 0 1-.6-.9l.1-1.3zM95.8 15.5v-.5h-1.4v2.9M100.9 13.5v4.4h-1.5l-.3-.2-.2-.5v-1.5l.2-.4 .6-.3h1.2M104 15.5v-.5h-1.5v2.9M105 13.5h.2v.2h-.2zM105.1 15v2.9"/>
<path d="M106.4 15l1 2.9 1-2.9M109.6 16.5h2a1.04 1.04 0 0 0-.7-1.5 1.04 1.04 0 0 0-1.3 1v1.2l.1 .5 .6 .2h1.3M114.5 15.5v-.5h-1.5v2.9M117.3 15.2l-.7-.2a.68 .68 0 0 0-1 .3 .68 .68 0 0 0 .3 .9l1.3 .5a.65 .65 0 0 1 .4 .7 .65 .65 0 0 1-.7 .5l-1.4-.2M121.1 15h1.3l.4 .5 .1 2.4h-1.1a.87 .87 0 0 1-.9-.8 .87 .87 0 0 1 .9-.9h1.1M124.4 17.9v-2.9h1.3l.6 .3 .1 .4v2.2M129.9 13.5v4.4h-1.3l-.4-.1-.3-.6v-1.5l.1-.4 .6-.3h1.3M133.5 17.9h1.2l.6-.2 .1-.5v-1.5l-.3-.6-.4-.1h-1.2v4.4M137.1 15.2a1 1 0 0 1 1.1-.1 1 1 0 0 1 .5 .9 1.82 1.82 0 0 1-.3 1.7 1 1 0 0 1-1.1 .2 1 1 0 0 1-.5-.9 1.74 1.74 0 0 1 .3-1.8zM140 15l.7 2.9 .7-1.9 .8 1.9 .7-2.9M144.1 16.5h2a1.04 1.04 0 0 0-.7-1.5 1.04 1.04 0 0 0-1.3 1v1.2l.2 .5 .6 .2h1.2M149.1 15.5v-.5h-1.5v2.9"/>
<path d="M155 16.5l-1.8 1.3a.72 .72 0 0 1-.9-.1 .72 .72 0 0 1-.1-.9l1.4-2.2a.73 .73 0 0 0-.6-1.1 .73 .73 0 0 0-.6 1.1l2.1 3.3M158 16.5h2a1.04 1.04 0 0 0-.7-1.5 1.04 1.04 0 0 0-1.3 1v1.2l.1 .5 .6 .2h1.3M161.4 17.9v-2.9h1.2l.6 .3 .2 .4v2.2M166.6 15h-1.3l-.3 .3-.2 .4v1.5l.2 .5 .3 .2h1.3M168.1 15.2a1 1 0 0 1 1-.1 1 1 0 0 1 .6 .9 1.82 1.82 0 0 1-.3 1.7 1 1 0 0 1-1.1 .2 1 1 0 0 1-.6-.9 1.74 1.74 0 0 1 .4-1.8zM173 13.5v4.4h-1.2l-.5-.1-.3-.6 .2-1.9 .6-.3h1.2M174.5 16.5h2a1.04 1.04 0 0 0-.7-1.5 1.04 1.04 0 0 0-1.3 1v1.2l.1 .5 .6 .2h1.3M179.4 15.5v-.5h-1.5v2.9M184.2 15h-1.2l-.4 .3-.1 .4v1.5l.1 .5 .4 .2h1.2M185.7 15.2a1 1 0 0 1 1.1-.1 1 1 0 0 1 .6 .9 1.73 1.73 0 0 1-.4 1.7 .99 .99 0 0 1-1 .2 .99 .99 0 0 1-.6-.9 1.74 1.74 0 0 1 .3-1.8zM188.8 17.9v-2.9h1.3l.6 .3 .1 .4v2.2M192.4 17.9v-2.9h1.2l.6 .3 .2 .4v2.2"/>
<path d="M195.8 16.5h2a1.04 1.04 0 0 0-.7-1.5 1.04 1.04 0 0 0-1.3 1l.1 1.7 .7 .2h1.2M200.9 15h-1.3l-.4 .3-.1 .4 .1 2 .4 .2h1.3M201.8 15h1.4M202.3 13.5v3.9l.3 .4 .6 .1M204.8 15.2a.99 .99 0 0 1 1-.1 .99 .99 0 0 1 .6 .9v1a.98 .98 0 0 1-1 1 .98 .98 0 0 1-1-1 1.74 1.74 0 0 1 .4-1.8zM209.4 15.5v-.5h-1.5v2.9M212.2 15.2l-.8-.2a.68 .68 0 0 0-.9 .3 .68 .68 0 0 0 .3 .9l1.2 .5a.65 .65 0 0 1 .4 .7 .65 .65 0 0 1-.6 .5l-1.4-.2"/>
<circle cx="71.8" cy="14.5" r=".99"/>
<circle cx="71.8" cy="16.7" r="1.24"/>
</g>
<g font-size="5.4" fill="#808080">
<text x="206.3" y="29.7">Motor power header</text>
<text x="46.1" y="37.3">Dual motor driver, channels A and B</text>
<text x="202" y="90">Motor+encoder</text>
<text x="242.6" y="90">Motor+encoder</text>
<text x="206.1" y="95.7">connector, A</text>
<text x="246.6" y="95.7">connector, B</text>
<text x="45.5" y="113.5">Dual motor driver, channels C and D</text>
<text x="202" y="145.9">Motor+encoder</text>
<text x="242.6" y="145.9">Motor+encoder</text>
<text x="205.8" y="151.6">connector, C</text>
<text x="246.5" y="151.6">connector, D</text>
</g>
<g font-size="2.5" fill="#808080">
<text x="208.2" y="34.8">VSYS</text>
<text x="256.7" y="44.9">MOTOR_POWER</text>
<text x="25.4" y="50">MOTOR_POWER</text>
<text x="105" y="52.5">IN_MOT_BN</text>
<text x="105.2" y="50">IN_MOT_BP</text>
<text x="105" y="57.6">IN_MOT_AN</text>
<text x="245" y="54.6" transform="rotate(-90 245 54.6)">10k</text>
<text x="249.3" y="54.8" transform="rotate(-90 249.3 54.8)">R16</text>
<text x="102.4" y="65.2">OUT_MOT_BP</text>
<text x="105.2" y="60.2">IN_MOT_AP</text>
<text x="248.8" y="60.2">V_SENSE</text>
<text x="102.3" y="67.8">OUT_MOT_BN</text>
<text x="245" y="69.8" transform="rotate(-90 245 69.8)">3k9</text>
<text x="249.3" y="70.1" transform="rotate(-90 249.3 70.1)">R17</text>
<text x="60.9" y="77.9">FAULT</text>
<text x="102.3" y="72.9">OUT_MOT_AN</text>
<text x="102.4" y="75.4">OUT_MOT_AP</text>
<text x="38.1" y="79" transform="rotate(-90 38.1 79)">C25</text>
<text x="119.3" y="83">ISEN_A</text>
<text x="144.7" y="80.5">ISEN_B</text>
<text x="44.9" y="99" transform="rotate(-90 44.9 99)">10uF 25V 100755 CL31A106KAHNNNE</text>
<text x="137.1" y="102.6">Current = 200mV/resistance</text>
<text x="137.1" y="105.2">0.47ohm resistor -&gt; 0.425A current</text>
<text x="214.1" y="105.9">OUT_MOT_AP</text>
<text x="259.8" y="105.9">OUT_MOT_BP</text>
<text x="137.1" y="110.6">Resistor power: 0.425*0.2V = 0.085W</text>
<text x="214" y="108.4">OUT_MOT_AN</text>
<text x="219.7" y="113.5">ENC_A_A</text>
<text x="226.6" y="110.9">3V3</text>
<text x="259.7" y="108.4">OUT_MOT_BN</text>
<text x="265.4" y="113.5">ENC_B_A</text>
<text x="272.3" y="110.9">3V3</text>
<text x="219.7" y="116">ENC_A_B</text>
<text x="265.4" y="116">ENC_B_B</text>
<text x="25.4" y="126.2">MOTOR_POWER</text>
<text x="104.9" y="128.7">IN_MOT_DN</text>
<text x="105" y="126.2">IN_MOT_DP</text>
<text x="104.9" y="133.8">IN_MOT_CN</text>
<text x="105" y="136.3">IN_MOT_CP</text>
<text x="102.1" y="144">OUT_MOT_DN</text>
<text x="102.3" y="141.4">OUT_MOT_DP</text>
<text x="102.1" y="149">OUT_MOT_CN</text>
<text x="38.1" y="155.1" transform="rotate(-90 38.1 155.1)">C22</text>
<text x="60.9" y="154.1">FAULT</text>
<text x="102.3" y="151.6">OUT_MOT_CP</text>
<text x="119.3" y="159.2">ISEN_C</text>
<text x="144.7" y="156.7">ISEN_D</text>
<text x="214" y="161.7">OUT_MOT_CP</text>
<text x="259.7" y="161.7">OUT_MOT_DP</text>
<text x="213.9" y="164.3">OUT_MOT_CN</text>
<text x="226.6" y="166.8">3V3</text>
<text x="259.6" y="164.3">OUT_MOT_DN</text>
<text x="272.3" y="166.8">3V3</text>
<text x="219.6" y="169.4">ENC_C_A</text>
<text x="219.6" y="171.9">ENC_C_B</text>
<text x="265.3" y="169.4">ENC_D_A</text>
<text x="265.3" y="171.9">ENC_D_B</text>
<text x="44.9" y="175.1" transform="rotate(-90 44.9 175.1)">10uF 25V 100755 CL31A106KAHNNNE</text>
<text x="137.1" y="178.8">Current = 200mV/resistance</text>
<text x="137.1" y="181.4">0.47ohm resistor -&gt; 0.425A current</text>
<text x="137.1" y="186.8">Resistor power: 0.425*0.2V = 0.085W</text>
</g>
<g font-size="2.5" fill="#800000">
<text x="198.1" y="100.8">MOTOR_1</text>
<text x="243.8" y="100.8">MOTOR_2</text>
<text x="198.1" y="156.7">MOTOR_3</text>
<text x="243.8" y="156.7">MOTOR_4</text>
</g>
<g font-size="2.1" fill="#808080">
<text x="225" y="45.7">1</text>
<text x="75.9" y="50.8">VM</text>
<text x="91.9" y="53.3">AIN2</text>
<text x="91.9" y="50.8">AIN1</text>
<text x="225" y="48.2">2</text>
<text x="75.9" y="55.8">VCP</text>
<text x="91.9" y="58.4">BIN1</text>
<text x="75.9" y="60.9">VINT</text>
<text x="89.5" y="66">AOUT1</text>
<text x="91.9" y="60.9">BIN2</text>
<text x="89.5" y="68.5">AOUT2</text>
<text x="75.9" y="73.6">NSLEEP</text>
<text x="89.5" y="76.2">BOUT2</text>
<text x="89.5" y="73.6">BOUT1</text>
<text x="75.9" y="78.7">NFAULT</text>
<text x="75.9" y="83.8">GND</text>
<text x="90.3" y="81.2">AISEN</text>
<text x="90.3" y="83.8">BISEN</text>
<text x="106.3" y="87.7" transform="rotate(-90 106.3 87.7)">2</text>
<text x="141.8" y="87.7" transform="rotate(-90 141.8 87.7)">2</text>
<text x="106.3" y="94.7" transform="rotate(-90 106.3 94.7)">1</text>
<text x="141.8" y="94.7" transform="rotate(-90 141.8 94.7)">1</text>
<text x="202.1" y="106.6">1</text>
<text x="247.9" y="106.6">1</text>
<text x="202.1" y="109.2">2</text>
<text x="202.1" y="111.7">3</text>
<text x="247.9" y="109.2">2</text>
<text x="247.9" y="111.7">3</text>
<text x="202.1" y="114.3">4</text>
<text x="202.1" y="116.8">5</text>
<text x="202.1" y="119.3">6</text>
<text x="247.9" y="114.3">4</text>
<text x="247.9" y="116.8">5</text>
<text x="247.9" y="119.3">6</text>
<text x="199.1" y="124.4">MT1</text>
<text x="244.8" y="124.4">MT1</text>
<text x="75.9" y="126.9">VM</text>
<text x="91.9" y="129.5">AIN2</text>
<text x="91.9" y="126.9">AIN1</text>
<text x="199.1" y="126.9">MT2</text>
<text x="244.8" y="126.9">MT2</text>
<text x="75.9" y="132">VCP</text>
<text x="75.9" y="137.1">VINT</text>
<text x="91.9" y="134.6">BIN1</text>
<text x="91.9" y="137.1">BIN2</text>
<text x="89.5" y="142.2">AOUT1</text>
<text x="75.9" y="149.8">NSLEEP</text>
<text x="89.5" y="144.7">AOUT2</text>
<text x="89.5" y="149.8">BOUT1</text>
<text x="75.9" y="154.9">NFAULT</text>
<text x="89.5" y="152.3">BOUT2</text>
<text x="75.9" y="160">GND</text>
<text x="90.3" y="157.4">AISEN</text>
<text x="90.3" y="160">BISEN</text>
<text x="106.3" y="163.9" transform="rotate(-90 106.3 163.9)">2</text>
<text x="141.8" y="163.9" transform="rotate(-90 141.8 163.9)">2</text>
<text x="202.1" y="162.5">1</text>
<text x="202.1" y="165">2</text>
<text x="202.1" y="167.6">3</text>
<text x="247.9" y="162.5">1</text>
<text x="247.9" y="165">2</text>
<text x="247.9" y="167.6">3</text>
<text x="106.3" y="170.9" transform="rotate(-90 106.3 170.9)">1</text>
<text x="141.8" y="170.9" transform="rotate(-90 141.8 170.9)">1</text>
<text x="202.1" y="170.1">4</text>
<text x="202.1" y="172.7">5</text>
<text x="247.9" y="170.1">4</text>
<text x="247.9" y="172.7">5</text>
<text x="202.1" y="175.2">6</text>
<text x="247.9" y="175.2">6</text>
<text x="199.1" y="180.3">MT1</text>
<text x="199.1" y="182.8">MT2</text>
<text x="244.8" y="180.3">MT1</text>
<text x="244.8" y="182.8">MT2</text>
</g>
</svg>
